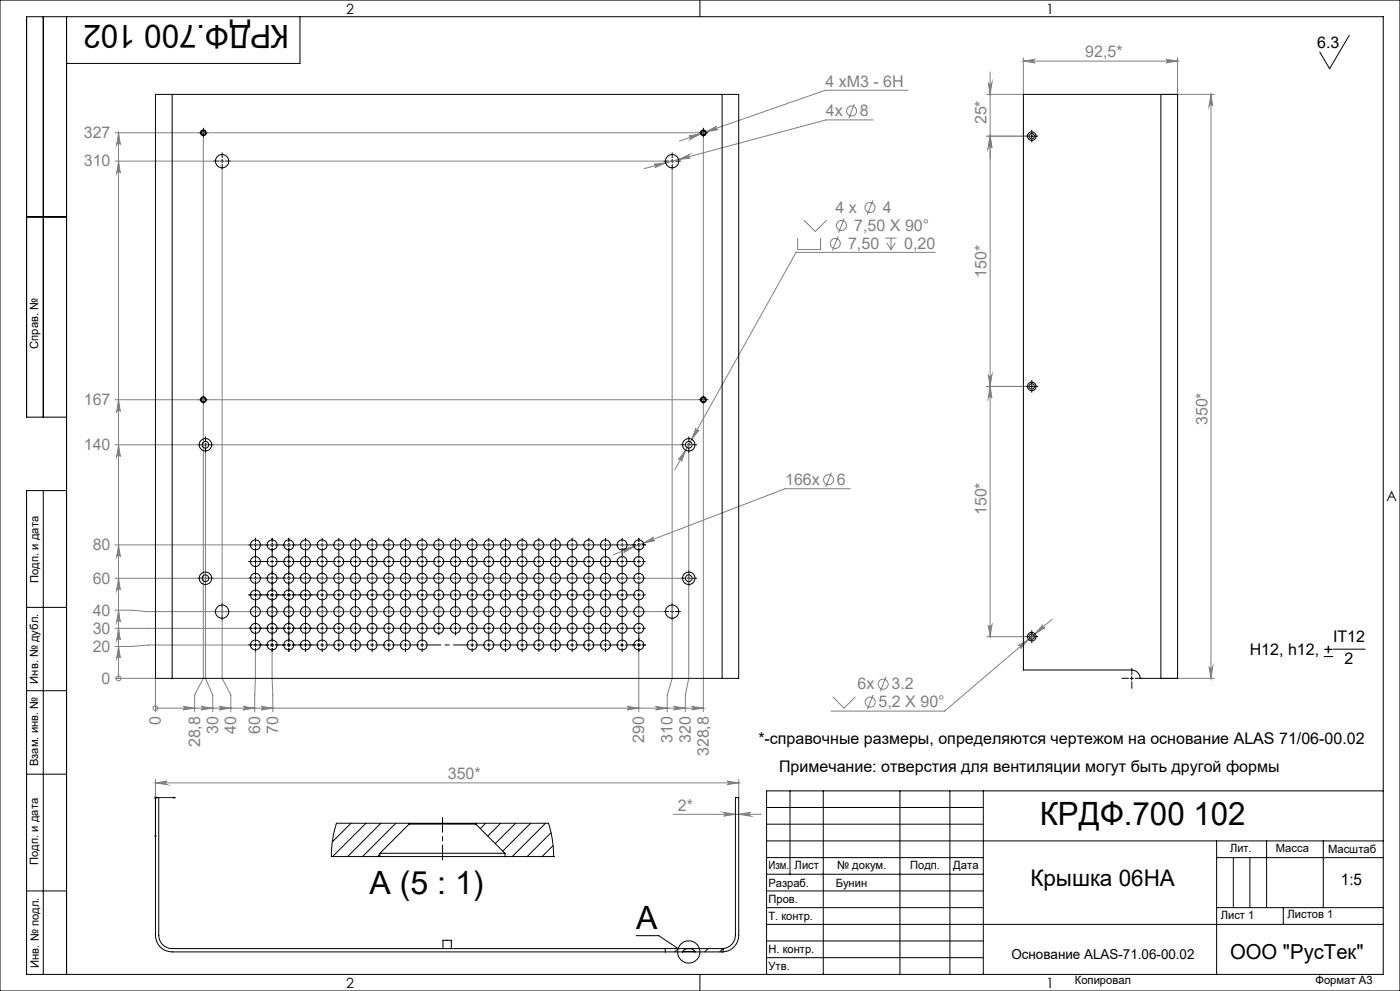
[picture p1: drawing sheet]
<svg xmlns="http://www.w3.org/2000/svg" width="420mm" height="297mm" viewBox="0 0 420 297" stroke-linecap="round" stroke-linejoin="round" font-family="sans-serif">
<g fill="none" stroke="#808080" stroke-width=".3">
<path d="M307 17.3v11h-11M307 18.3h46.3M307 18.3l3.5-.5a.53 .53 0 0 0-.5 .5 .53 .53 0 0 0 .5 .5zM349.8 17.8l3.5 .5-3.5 .5a.53 .53 0 0 0 .5-.5 .53 .53 0 0 0-.5-.5zM353.3 17.3v11M34.5 39.8h175.1M35.6 39.8v163.5M35.6 39.8l.5 3.5a.53 .53 0 0 0-.5-.5 .53 .53 0 0 0-.6 .5zM211.8 39.5l3.1-1.7a.54 .54 0 0 0-.2 .7 .54 .54 0 0 0 .6 .4zM256.3 31.1l-1.7 4.3M262 35.9h-14.2l-54.6 14.6M272.5 27.1h-24.9l-43.8 15.2"/>
<path d="M296.5 24.8a.55 .55 0 0 0 .5 .5 .55 .55 0 0 0 .6-.5l-.6 3.5zM297 21.6v169.2M348.3 28.3h16M363.3 28.3v175M363.3 28.3l.5 3.5a.55 .55 0 0 0-.5-.5 .55 .55 0 0 0-.6 .5zM34.5 48.3h164.6M35.6 48.3l.5 3.5a.53 .53 0 0 0-.5-.5 .53 .53 0 0 0-.6 .5zM61 41.2v162.1l-2.6 5v5M66.6 50.8v152.5l2.7 5v5M196.2 49.2l3.5-.4-3.2 1.4a.53 .53 0 0 0 .3-.6 .53 .53 0 0 0-.6-.4zM201.6 50.8v152.5l-1.4 5v5M203.6 47.8l3.2-1.4a.55 .55 0 0 0-.3 .6 .55 .55 0 0 0 .6 .4z"/>
<path d="M206.7 40.7l3.5-.6-3.2 1.7a.54 .54 0 0 0 .3-.7 .54 .54 0 0 0-.6-.4zM211 41.2v172.1M296 40.8h11.7M297 40.8l.6 3.5a.55 .55 0 0 0-.6-.5 .55 .55 0 0 0-.5 .5zM239.3 71.4v3.4h6.9v-3.4M241.2 66l3.4 3.4 3.4-3.4M251.5 70.8l-1.8 4.3M253.3 65.4l-1.7 4.3M261.9 60l-1.8 4.3M265.6 71.4h3.4M266 72.7l1.3 2.1M267.3 71.4v3.4"/>
<path d="M268.6 72.7l-1.3 2.1M280.6 75.6h-41.8l-36.4 65.2M34.5 119.8h175.1M35.6 119.8l.5 3.5a.53 .53 0 0 0-.5-.5 .53 .53 0 0 0-.6 .5zM296 115.8h11.7M296.5 112.3a.55 .55 0 0 0 .5 .5 .55 .55 0 0 0 .6-.5l-.6 3.5zM297 115.8l.6 3.5a.55 .55 0 0 0-.6-.5 .55 .55 0 0 0-.5 .5zM34.5 133.3h169.8M35.6 133.3l.5 3.5a.53 .53 0 0 0-.5-.5 .53 .53 0 0 0-.6 .5zM61.6 135.7v67.6l2.2 5v5M205.7 134.9l-1.2 3.4a.53 .53 0 0 0-.2-.7 .53 .53 0 0 0-.7 .1zM206.6 135.7v67.6l-1 5v5"/>
<path d="M208.8 128.3a.55 .55 0 0 0 .2 .8 .55 .55 0 0 0 .7-.2l-2.2 2.8zM249.4 141.6l-1.7 4.3M255.1 146.5h-19.6l-51.6 19.8M34.5 173.3h169.8M34.5 163.3h155.1M35.6 173.3l.5 3.5a.53 .53 0 0 0-.5-.5 .53 .53 0 0 0-.6 .5zM35.6 163.3l.5 3.5a.53 .53 0 0 0-.5-.5 .53 .53 0 0 0-.6 .5zM186.8 164.6l3.4-.8-3.1 1.8a.53 .53 0 0 0 .3-.7 .53 .53 0 0 0-.6-.3zM193 162.8l3.1-1.8a.55 .55 0 0 0-.3 .7 .55 .55 0 0 0 .7 .3zM34.5 182.9h5l5 .4h154.6M34.5 188.3h40.1M35.6 193.7l.5 3.5a.53 .53 0 0 0-.5-.5 .53 .53 0 0 0-.6 .5z"/>
<path d="M35.6 182.9l.5 3.5a.53 .53 0 0 0-.5-.5 .53 .53 0 0 0-.6 .5zM35.6 188.3l.5 3.5a.53 .53 0 0 0-.5-.5 .53 .53 0 0 0-.6 .5zM74.6 193.3h-30.1l-5 .4h-5M76.6 195.3l-.2 18M81.6 195.3l.2 18M191.6 195.3v18M296 190.8h11.7M296.5 187.3a.55 .55 0 0 0 .5 .5 .55 .55 0 0 0 .6-.5l-.6 3.5zM305.5 193.5l3-1.8-2.3 2.6a.54 .54 0 0 0 .1-.7 .54 .54 0 0 0-.8-.1zM312.8 187.3a.53 .53 0 0 0 0 .7 .53 .53 0 0 0 .7 .1l-3 1.9zM315.6 185.6l-32.2 27.5h-34.1M362.7 199.8a.55 .55 0 0 0 .6 .5 .55 .55 0 0 0 .5-.5l-.5 3.5z"/>
<path d="M34.5 203.3h12.1v10M35.6 203.3h.1M46.6 212.2h.1M46.6 212.2h164.4M54.9 211.7l3.5 .5-3.5 .6a.53 .53 0 0 0 .5-.6 .53 .53 0 0 0-.5-.5zM60.3 211.7l3.5 .5-3.5 .6a.53 .53 0 0 0 .5-.6 .53 .53 0 0 0-.5-.5zM65.8 211.7l3.5 .5-3.5 .6a.53 .53 0 0 0 .5-.6 .53 .53 0 0 0-.5-.5zM72.9 211.7l3.5 .5-3.5 .6a.53 .53 0 0 0 .5-.6 .53 .53 0 0 0-.5-.5zM78.4 211.7l3.4 .5-3.4 .6a.53 .53 0 0 0 .5-.6 .53 .53 0 0 0-.5-.5zM188.1 211.7l3.5 .5-3.5 .6a.53 .53 0 0 0 .5-.6 .53 .53 0 0 0-.5-.5zM196.7 211.7l3.5 .5-3.5 .6a.53 .53 0 0 0 .5-.6 .53 .53 0 0 0-.5-.5zM202.1 211.7l3.5 .5-3.5 .6a.53 .53 0 0 0 .5-.6 .53 .53 0 0 0-.5-.5z"/>
<path d="M207.5 211.7l3.5 .5-3.5 .6a.53 .53 0 0 0 .5-.6 .53 .53 0 0 0-.5-.5zM249.8 208.8l3.4 3.5 3.4-3.5M261.9 208.3l-1.7 4.3M265.8 202.9l-1.7 4.3M348.3 203.3h16M46.1 239h1M46.3 238.7l.7 .7M46.6 233.6v5.9M46.6 234.6h175M46.6 234.6l3.5-.5a.53 .53 0 0 0-.5 .5 .53 .53 0 0 0 .5 .6zM47 238.7l-.7 .7M218.1 234.1l3.5 .5-3.5 .6a.53 .53 0 0 0 .6-.6 .53 .53 0 0 0-.6-.5z"/>
<path d="M221.6 233.6v5.4M202 244h26.4M217.1 243.5l3.5 .5-3.5 .6a.55 .55 0 0 0 .5-.6 .55 .55 0 0 0-.5-.5zM221.6 244l3.5-.5a.55 .55 0 0 0-.5 .5 .55 .55 0 0 0 .5 .6z"/>
<circle cx="255.5" cy="33.3" r="1.51"/>
<circle cx="250.6" cy="73" r="1.51"/>
<circle cx="252.4" cy="67.6" r="1.51"/>
<circle cx="261" cy="62.2" r="1.51"/>
<circle cx="248.6" cy="143.8" r="1.51"/>
<circle cx="35.6" cy="203.3" r=".72"/>
<circle cx="46.6" cy="212.2" r=".71"/>
<circle cx="261.1" cy="210.4" r="1.51"/>
<circle cx="264.9" cy="205" r="1.51"/>
</g>
<g fill="none" stroke="#000" stroke-width=".3">
<path d="M0 0h420v297h-420zM13 5v120M20 5v287M90 5v14h-70M210 0v5M404.8 10.6l-5.9 10-3-5M60.5 39.8h1M61 39.3v1M60.3 40a.75 .75 0 0 1 .6-.9 .75 .75 0 0 1 .9 .8 .75 .75 0 0 1-1 .6M210.3 40a.75 .75 0 0 1 .6-.9 .75 .75 0 0 1 .9 .8 .75 .75 0 0 1-1 .6M309 40.8h1M309.5 40.3v1"/>
<path d="M8 65h12M309 115.8h1M309.5 115.3v1M20 125h-12v-120h407v287h-407v-145h12M60.3 120a.75 .75 0 0 1 .6-.9 .75 .75 0 0 1 .9 .8 .75 .75 0 0 1-1 .6M210.3 120a.75 .75 0 0 1 .6-.9 .75 .75 0 0 1 .9 .8 .75 .75 0 0 1-1 .6M13 147v145M8 182h12M186.1 193.3h1M186.6 192.8v1M309 190.8h1M309.5 190.3v1"/>
<path d="M397.1 196.8h2.8M399.9 194.6h9.6M8 207h12M339 203.3h1M339.5 202.8v1M8 232h12M237 237v25M247 237v55M270 237v55M285 237v55M295 237v55M415 237h-185v55"/>
<path d="M230 257h65M230 242h65M230 247h65M230 252h185M365 252v40M365 257h50M370 257v15M375 257v15M380 252v20M397 252v20M8 267h12M230 262h65"/>
<path d="M230 267h65M230 272h65M230 277h185M365 272h50M385 272v5M190.9 280.4h6.7l5.8 3.9M210 292v5M230 282h65M230 287h65"/>
<circle cx="206.6" cy="285.3" r="3.3"/>
</g>
<path d="M52 238.9l.6 .1-.6 .2zM52.6 239h-6v12M46.5 250.4h.3l-.2 .6z" fill="none" stroke="#00f" stroke-width=".3"/>
<g fill="none" stroke="#000" stroke-width=".3" stroke-dasharray="15.2 1.3 1.3 1.3">
<path d="M60 39.8h-.4M61 38.8v-.4M62 39.8h.4M210 39.8h-.4M211 39.8v-.5M211 39.8h-.5M211 39.8v.5M211 39.8h.5M211 38.8v-.4M212 39.8h.4M309.5 39.8v-.8M61 40.8v.4"/>
<path d="M65.6 48.3h-1.5M66.6 48.3v-.5M66.6 48.3h-.5M66.6 48.3v.5M66.6 48.3h.5M66.6 47.3v-1.5M66.6 49.3v1.5M67.6 48.3h1.5M200.6 48.3h-1.5M201.6 48.3v-.5M201.6 48.3h-.5M201.6 48.3v.5"/>
<path d="M201.6 48.3h.5M201.6 47.3v-1.5M201.6 49.3v1.5M202.6 48.3h1.5M211 40.8v.4M308.5 40.8h-.8M309.5 41.8v.8M310.5 40.8h.8M60 119.8h-.4M61 119.8v-.5M61 119.8h-.5M61 119.8v.5"/>
<path d="M61 119.8h.5M61 118.8v-.4M62 119.8h.4M210 119.8h-.4M211 119.8v-.5M211 119.8h-.5M211 119.8v.5M211 119.8h.5M211 118.8v-.4M212 119.8h.4M308.5 115.8h-.8M309.5 114.8v-.8"/>
<path d="M309.5 116.8v.8M310.5 115.8h.8M60.6 133.3h-1.3M61 120.8v.4M61.6 133.3v-.5M61.6 133.3h-.5M61.6 133.3v.5M61.6 133.3h.5M61.6 132.3v-1.4M61.6 134.3v1.4M62.6 133.3h1.4M205.6 133.3h-1.3"/>
<path d="M206.6 133.3v-.5M206.6 133.3h-.5M206.6 133.3v.5M206.6 133.3h.5M206.6 132.3v-1.4M206.6 134.3v1.4M207.6 133.3h1.4M211 120.8v.4M60.6 173.3h-1.3M61.6 173.3v-.5M61.6 173.3h-.5M61.6 173.3v.5"/>
<path d="M61.6 173.3h.5M61.6 172.3v-1.4M61.6 174.3v1.4M62.6 173.3h1.4M75.6 163.3h-1M75.6 168.3h-1M75.6 173.3h-1M75.6 178.3h-1M76.6 163.3v-.5M76.6 163.3h-.5M76.6 163.3v.5M76.6 163.3h.5"/>
<path d="M76.6 162.3v-1M76.6 164.3v1M76.6 168.3v-.5M76.6 168.3h-.5M76.6 168.3v.5M76.6 168.3h.5M76.6 167.3v-1M76.6 169.3v1M76.6 173.3v-.5M76.6 173.3h-.5M76.6 173.3v.5M76.6 173.3h.5"/>
<path d="M76.6 172.3v-1M76.6 174.3v1M76.6 178.3v-.5M76.6 178.3h-.5M76.6 178.3v.5M76.6 178.3h.5M76.6 177.3v-1M76.6 179.3v1M76.6 177.3v-3M76.6 172.3v-3M76.6 167.3v-3M77.6 163.3h1"/>
<path d="M77.6 168.3h1M77.6 173.3h1M77.6 178.3h1M77.6 178.3h3M77.6 173.3h3M77.6 168.3h3M77.6 163.3h3M80.6 163.3h-1M80.6 178.3h-1M80.6 173.3h-1M81.6 163.3v-.5M81.6 163.3h-.5"/>
<path d="M81.6 163.3v.5M81.6 163.3h.5M81.6 162.3v-1M81.6 164.3v1M81.6 178.3v-.5M81.6 178.3h-.5M81.6 178.3v.5M81.6 178.3h.5M81.6 177.3v-1M81.6 179.3v1M81.6 173.3v-.5M81.6 173.3h-.5"/>
<path d="M81.6 173.3v.5M81.6 173.3h.5M81.6 172.3v-1M81.6 174.3v1M81.6 168.3v-.5M81.6 168.3h-.5M81.6 168.3v.5M81.6 168.3h.5M81.6 177.3v-3M81.6 172.3v-3M81.6 167.3v-3M82.6 163.3h1"/>
<path d="M82.6 178.3h1M82.6 173.3h1M82.6 178.3h3M82.6 173.3h3M82.6 168.3h3M82.6 163.3h3M85.6 163.3h-1M85.6 168.3h-1M85.6 173.3h-1M85.6 178.3h-1M86.6 163.3v-.5M86.6 163.3h-.5"/>
<path d="M86.6 163.3v.5M86.6 163.3h.5M86.6 162.3v-1M86.6 164.3v1M86.6 168.3v-.5M86.6 168.3h-.5M86.6 168.3v.5M86.6 168.3h.5M86.6 167.3v-1M86.6 169.3v1M86.6 173.3v-.5M86.6 173.3h-.5"/>
<path d="M86.6 173.3v.5M86.6 173.3h.5M86.6 172.3v-1M86.6 174.3v1M86.6 178.3v-.5M86.6 178.3h-.5M86.6 178.3v.5M86.6 178.3h.5M86.6 177.3v-1M86.6 179.3v1M86.6 177.3v-3M86.6 172.3v-3"/>
<path d="M86.6 167.3v-3M87.6 163.3h1M87.6 168.3h1M87.6 173.3h1M87.6 178.3h1M87.6 178.3h3M87.6 173.3h3M87.6 168.3h3M87.6 163.3h3M90.6 178.3h-1M90.6 173.3h-1M90.6 168.3h-1"/>
<path d="M91.6 178.3v-.5M91.6 178.3h-.5M91.6 178.3v.5M91.6 178.3h.5M91.6 177.3v-1M91.6 179.3v1M91.6 173.3v-.5M91.6 173.3h-.5M91.6 173.3v.5M91.6 173.3h.5M91.6 172.3v-1M91.6 174.3v1"/>
<path d="M91.6 168.3v-.5M91.6 168.3h-.5M91.6 168.3v.5M91.6 168.3h.5M91.6 167.3v-1M91.6 169.3v1M91.6 163.3v-.5M91.6 163.3h-.5M91.6 163.3v.5M91.6 163.3h.5M91.6 162.3v-1M91.6 177.3v-3"/>
<path d="M91.6 172.3v-3M91.6 167.3v-3M92.6 178.3h1M92.6 173.3h1M92.6 168.3h1M92.6 178.3h3M92.6 173.3h3M92.6 168.3h3M92.6 163.3h3M96.6 178.3v-.5M96.6 178.3h-.5M96.6 178.3v.5"/>
<path d="M96.6 178.3h.5M96.6 173.3v-.5M96.6 173.3h-.5M96.6 173.3v.5M96.6 173.3h.5M96.6 168.3v-.5M96.6 168.3h-.5M96.6 168.3v.5M96.6 168.3h.5M96.6 163.3v-.5M96.6 163.3h-.5M96.6 163.3v.5"/>
<path d="M96.6 163.3h.5M96.6 162.3v-1M96.6 177.3v-3M96.6 172.3v-3M96.6 167.3v-3M97.6 178.3h3M97.6 173.3h3M97.6 168.3h3M97.6 163.3h3M101.6 178.3v-.5M101.6 178.3h-.5M101.6 178.3v.5"/>
<path d="M101.6 178.3h.5M101.6 173.3v-.5M101.6 173.3h-.5M101.6 173.3v.5M101.6 173.3h.5M101.6 168.3v-.5M101.6 168.3h-.5M101.6 168.3v.5M101.6 168.3h.5M101.6 163.3v-.5M101.6 163.3h-.5M101.6 163.3v.5"/>
<path d="M101.6 163.3h.5M101.6 162.3v-1M101.6 177.3v-3M101.6 172.3v-3M101.6 167.3v-3M102.6 178.3h3M102.6 173.3h3M102.6 168.3h3M102.6 163.3h3M106.6 178.3v-.5M106.6 178.3h-.5M106.6 178.3v.5"/>
<path d="M106.6 178.3h.5M106.6 173.3v-.5M106.6 173.3h-.5M106.6 173.3v.5M106.6 173.3h.5M106.6 168.3v-.5M106.6 168.3h-.5M106.6 168.3v.5M106.6 168.3h.5M106.6 163.3v-.5M106.6 163.3h-.5M106.6 163.3v.5"/>
<path d="M106.6 163.3h.5M106.6 162.3v-1M106.6 177.3v-3M106.6 172.3v-3M106.6 167.3v-3M107.6 178.3h3M107.6 173.3h3M107.6 168.3h3M107.6 163.3h3M111.6 178.3v-.5M111.6 178.3h-.5M111.6 178.3v.5"/>
<path d="M111.6 178.3h.5M111.6 173.3v-.5M111.6 173.3h-.5M111.6 173.3v.5M111.6 173.3h.5M111.6 168.3v-.5M111.6 168.3h-.5M111.6 168.3v.5M111.6 168.3h.5M111.6 163.3v-.5M111.6 163.3h-.5M111.6 163.3v.5"/>
<path d="M111.6 163.3h.5M111.6 162.3v-1M111.6 177.3v-3M111.6 172.3v-3M111.6 167.3v-3M112.6 178.3h3M112.6 173.3h3M112.6 168.3h3M112.6 163.3h3M116.6 178.3v-.5M116.6 178.3h-.5M116.6 178.3v.5"/>
<path d="M116.6 178.3h.5M116.6 173.3v-.5M116.6 173.3h-.5M116.6 173.3v.5M116.6 173.3h.5M116.6 168.3v-.5M116.6 168.3h-.5M116.6 168.3v.5M116.6 168.3h.5M116.6 163.3v-.5M116.6 163.3h-.5M116.6 163.3v.5"/>
<path d="M116.6 163.3h.5M116.6 162.3v-1M116.6 177.3v-3M116.6 172.3v-3M116.6 167.3v-3M117.6 178.3h3M117.6 173.3h3M117.6 168.3h3M117.6 163.3h3M121.6 178.3v-.5M121.6 178.3h-.5M121.6 178.3v.5"/>
<path d="M121.6 178.3h.5M121.6 173.3v-.5M121.6 173.3h-.5M121.6 173.3v.5M121.6 173.3h.5M121.6 168.3v-.5M121.6 168.3h-.5M121.6 168.3v.5M121.6 168.3h.5M121.6 163.3v-.5M121.6 163.3h-.5M121.6 163.3v.5"/>
<path d="M121.6 163.3h.5M121.6 162.3v-1M121.6 177.3v-3M121.6 172.3v-3M121.6 167.3v-3M122.6 178.3h3M122.6 173.3h3M122.6 168.3h3M122.6 163.3h3M126.6 178.3v-.5M126.6 178.3h-.5M126.6 178.3v.5"/>
<path d="M126.6 178.3h.5M126.6 173.3v-.5M126.6 173.3h-.5M126.6 173.3v.5M126.6 173.3h.5M126.6 168.3v-.5M126.6 168.3h-.5M126.6 168.3v.5M126.6 168.3h.5M126.6 163.3v-.5M126.6 163.3h-.5M126.6 163.3v.5"/>
<path d="M126.6 163.3h.5M126.6 162.3v-1M126.6 177.3v-3M126.6 172.3v-3M126.6 167.3v-3M127.6 178.3h3M127.6 173.3h3M127.6 168.3h3M127.6 163.3h3M131.6 178.3v-.5M131.6 178.3h-.5M131.6 178.3v.5"/>
<path d="M131.6 178.3h.5M131.6 173.3v-.5M131.6 173.3h-.5M131.6 173.3v.5M131.6 173.3h.5M131.6 168.3v-.5M131.6 168.3h-.5M131.6 168.3v.5M131.6 168.3h.5M131.6 163.3v-.5M131.6 163.3h-.5M131.6 163.3v.5"/>
<path d="M131.6 163.3h.5M131.6 162.3v-1M131.6 177.3v-3M131.6 172.3v-3M131.6 167.3v-3M132.6 178.3h3M132.6 173.3h3M132.6 168.3h3M132.6 163.3h3M136.6 178.3v-.5M136.6 178.3h-.5M136.6 178.3v.5"/>
<path d="M136.6 178.3h.5M136.6 173.3v-.5M136.6 173.3h-.5M136.6 173.3v.5M136.6 173.3h.5M136.6 168.3v-.5M136.6 168.3h-.5M136.6 168.3v.5M136.6 168.3h.5M136.6 163.3v-.5M136.6 163.3h-.5M136.6 163.3v.5"/>
<path d="M136.6 163.3h.5M136.6 162.3v-1M136.6 177.3v-3M136.6 172.3v-3M136.6 167.3v-3M137.6 178.3h3M137.6 173.3h3M137.6 168.3h3M137.6 163.3h3M141.6 178.3v-.5M141.6 178.3h-.5M141.6 178.3v.5"/>
<path d="M141.6 178.3h.5M141.6 173.3v-.5M141.6 173.3h-.5M141.6 173.3v.5M141.6 173.3h.5M141.6 168.3v-.5M141.6 168.3h-.5M141.6 168.3v.5M141.6 168.3h.5M141.6 163.3v-.5M141.6 163.3h-.5M141.6 163.3v.5"/>
<path d="M141.6 163.3h.5M141.6 162.3v-1M141.6 177.3v-3M141.6 172.3v-3M141.6 167.3v-3M142.6 178.3h3M142.6 173.3h3M142.6 168.3h3M142.6 163.3h3M146.6 178.3v-.5M146.6 178.3h-.5M146.6 178.3v.5"/>
<path d="M146.6 178.3h.5M146.6 173.3v-.5M146.6 173.3h-.5M146.6 173.3v.5M146.6 173.3h.5M146.6 168.3v-.5M146.6 168.3h-.5M146.6 168.3v.5M146.6 168.3h.5M146.6 163.3v-.5M146.6 163.3h-.5M146.6 163.3v.5"/>
<path d="M146.6 163.3h.5M146.6 162.3v-1M146.6 177.3v-3M146.6 172.3v-3M146.6 167.3v-3M147.6 178.3h3M147.6 173.3h3M147.6 168.3h3M147.6 163.3h3M151.6 178.3v-.5M151.6 178.3h-.5M151.6 178.3v.5"/>
<path d="M151.6 178.3h.5M151.6 173.3v-.5M151.6 173.3h-.5M151.6 173.3v.5M151.6 173.3h.5M151.6 168.3v-.5M151.6 168.3h-.5M151.6 168.3v.5M151.6 168.3h.5M151.6 163.3v-.5M151.6 163.3h-.5M151.6 163.3v.5"/>
<path d="M151.6 163.3h.5M151.6 162.3v-1M151.6 177.3v-3M151.6 172.3v-3M151.6 167.3v-3M152.6 178.3h3M152.6 173.3h3M152.6 168.3h3M152.6 163.3h3M156.6 178.3v-.5M156.6 178.3h-.5M156.6 178.3v.5"/>
<path d="M156.6 178.3h.5M156.6 173.3v-.5M156.6 173.3h-.5M156.6 173.3v.5M156.6 173.3h.5M156.6 168.3v-.5M156.6 168.3h-.5M156.6 168.3v.5M156.6 168.3h.5M156.6 163.3v-.5M156.6 163.3h-.5M156.6 163.3v.5"/>
<path d="M156.6 163.3h.5M156.6 162.3v-1M156.6 177.3v-3M156.6 172.3v-3M156.6 167.3v-3M157.6 178.3h3M157.6 173.3h3M157.6 168.3h3M157.6 163.3h3M161.6 178.3v-.5M161.6 178.3h-.5M161.6 178.3v.5"/>
<path d="M161.6 178.3h.5M161.6 173.3v-.5M161.6 173.3h-.5M161.6 173.3v.5M161.6 173.3h.5M161.6 168.3v-.5M161.6 168.3h-.5M161.6 168.3v.5M161.6 168.3h.5M161.6 163.3v-.5M161.6 163.3h-.5M161.6 163.3v.5"/>
<path d="M161.6 163.3h.5M161.6 162.3v-1M161.6 177.3v-3M161.6 172.3v-3M161.6 167.3v-3M162.6 178.3h3M162.6 173.3h3M162.6 168.3h3M162.6 163.3h3M166.6 178.3v-.5M166.6 178.3h-.5M166.6 178.3v.5"/>
<path d="M166.6 178.3h.5M166.6 173.3v-.5M166.6 173.3h-.5M166.6 173.3v.5M166.6 173.3h.5M166.6 168.3v-.5M166.6 168.3h-.5M166.6 168.3v.5M166.6 168.3h.5M166.6 163.3v-.5M166.6 163.3h-.5M166.6 163.3v.5"/>
<path d="M166.6 163.3h.5M166.6 162.3v-1M166.6 177.3v-3M166.6 172.3v-3M166.6 167.3v-3M167.6 178.3h3M167.6 173.3h3M167.6 168.3h3M167.6 163.3h3M171.6 178.3v-.5M171.6 178.3h-.5M171.6 178.3v.5"/>
<path d="M171.6 178.3h.5M171.6 173.3v-.5M171.6 173.3h-.5M171.6 173.3v.5M171.6 173.3h.5M171.6 168.3v-.5M171.6 168.3h-.5M171.6 168.3v.5M171.6 168.3h.5M171.6 163.3v-.5M171.6 163.3h-.5M171.6 163.3v.5"/>
<path d="M171.6 163.3h.5M171.6 162.3v-1M171.6 177.3v-3M171.6 172.3v-3M171.6 167.3v-3M172.6 178.3h3M172.6 173.3h3M172.6 168.3h3M172.6 163.3h3M176.6 178.3v-.5M176.6 178.3h-.5M176.6 178.3v.5"/>
<path d="M176.6 178.3h.5M176.6 173.3v-.5M176.6 173.3h-.5M176.6 173.3v.5M176.6 173.3h.5M176.6 168.3v-.5M176.6 168.3h-.5M176.6 168.3v.5M176.6 168.3h.5M176.6 163.3v-.5M176.6 163.3h-.5M176.6 163.3v.5"/>
<path d="M176.6 163.3h.5M176.6 162.3v-1M176.6 177.3v-3M176.6 172.3v-3M176.6 167.3v-3M177.6 178.3h3M177.6 173.3h3M177.6 168.3h3M177.6 163.3h3M181.6 178.3v-.5M181.6 178.3h-.5M181.6 178.3v.5"/>
<path d="M181.6 178.3h.5M181.6 173.3v-.5M181.6 173.3h-.5M181.6 173.3v.5M181.6 173.3h.5M181.6 168.3v-.5M181.6 168.3h-.5M181.6 168.3v.5M181.6 168.3h.5M181.6 163.3v-.5M181.6 163.3h-.5M181.6 163.3v.5"/>
<path d="M181.6 163.3h.5M181.6 162.3v-1M181.6 177.3v-3M181.6 172.3v-3M181.6 167.3v-3M182.6 178.3h3M182.6 173.3h3M182.6 168.3h3M182.6 163.3h3M186.6 178.3v-.5M186.6 178.3h-.5M186.6 178.3v.5"/>
<path d="M186.6 178.3h.5M186.6 173.3v-.5M186.6 173.3h-.5M186.6 173.3v.5M186.6 173.3h.5M186.6 168.3v-.5M186.6 168.3h-.5M186.6 168.3v.5M186.6 168.3h.5M186.6 163.3v-.5M186.6 163.3h-.5M186.6 163.3v.5"/>
<path d="M186.6 163.3h.5M186.6 162.3v-1M186.6 177.3v-3M186.6 172.3v-3M186.6 167.3v-3M187.6 178.3h3M187.6 173.3h3M187.6 168.3h3M187.6 163.3h3M190.6 163.3h-1M191.6 163.3v-.5M191.6 163.3h-.5"/>
<path d="M191.6 163.3v.5M191.6 163.3h.5M191.6 162.3v-1M191.6 164.3v1M191.6 178.3v-.5M191.6 178.3h-.5M191.6 178.3v.5M191.6 178.3h.5M191.6 173.3v-.5M191.6 173.3h-.5M191.6 173.3v.5M191.6 173.3h.5"/>
<path d="M191.6 168.3v-.5M191.6 168.3h-.5M191.6 168.3v.5M191.6 168.3h.5M191.6 177.3v-3M191.6 172.3v-3M191.6 167.3v-3M192.6 163.3h1M192.6 178.3h1M192.6 173.3h1M192.6 168.3h1M205.6 173.3h-1.3"/>
<path d="M206.6 173.3v-.5M206.6 173.3h-.5M206.6 173.3v.5M206.6 173.3h.5M206.6 172.3v-1.4M206.6 174.3v1.4M207.6 173.3h1.4M65.6 183.3h-1.5M66.6 183.3v-.5M66.6 183.3h-.5M66.6 183.3v.5M66.6 183.3h.5"/>
<path d="M66.6 182.3v-1.5M66.6 184.3v1.5M67.6 183.3h1.5M75.6 193.3h-1M75.6 183.3h-1M75.6 188.3h-1M76.6 193.3v-.5M76.6 193.3h-.5M76.6 193.3v.5M76.6 193.3h.5M76.6 192.3v-1M76.6 194.3v1"/>
<path d="M76.6 183.3v-.5M76.6 183.3h-.5M76.6 183.3v.5M76.6 183.3h.5M76.6 182.3v-1M76.6 184.3v1M76.6 188.3v-.5M76.6 188.3h-.5M76.6 188.3v.5M76.6 188.3h.5M76.6 187.3v-1M76.6 189.3v1"/>
<path d="M76.6 192.3v-3M76.6 187.3v-3M76.6 182.3v-3M77.6 193.3h1M77.6 183.3h1M77.6 188.3h1M77.6 193.3h3M77.6 188.3h3M77.6 183.3h3M80.6 193.3h-1M80.6 188.3h-1M80.6 183.3h-1"/>
<path d="M81.6 193.3v-.5M81.6 193.3h-.5M81.6 193.3v.5M81.6 193.3h.5M81.6 192.3v-1M81.6 194.3v1M81.6 188.3v-.5M81.6 188.3h-.5M81.6 188.3v.5M81.6 188.3h.5M81.6 187.3v-1M81.6 189.3v1"/>
<path d="M81.6 183.3v-.5M81.6 183.3h-.5M81.6 183.3v.5M81.6 183.3h.5M81.6 182.3v-1M81.6 184.3v1M81.6 192.3v-3M81.6 187.3v-3M81.6 182.3v-3M82.6 193.3h1M82.6 188.3h1M82.6 183.3h1"/>
<path d="M82.6 193.3h3M82.6 188.3h3M82.6 183.3h3M85.6 183.3h-1M85.6 188.3h-1M85.6 193.3h-1M86.6 183.3v-.5M86.6 183.3h-.5M86.6 183.3v.5M86.6 183.3h.5M86.6 182.3v-1M86.6 184.3v1"/>
<path d="M86.6 188.3v-.5M86.6 188.3h-.5M86.6 188.3v.5M86.6 188.3h.5M86.6 187.3v-1M86.6 189.3v1M86.6 193.3v-.5M86.6 193.3h-.5M86.6 193.3v.5M86.6 193.3h.5M86.6 192.3v-1M86.6 194.3v1"/>
<path d="M86.6 192.3v-3M86.6 187.3v-3M86.6 182.3v-3M87.6 183.3h1M87.6 188.3h1M87.6 193.3h1M87.6 193.3h3M87.6 188.3h3M87.6 183.3h3M90.6 193.3h-1M90.6 188.3h-1M90.6 183.3h-1"/>
<path d="M91.6 193.3v-.5M91.6 193.3h-.5M91.6 193.3v.5M91.6 193.3h.5M91.6 192.3v-1M91.6 194.3v1M91.6 188.3v-.5M91.6 188.3h-.5M91.6 188.3v.5M91.6 188.3h.5M91.6 187.3v-1M91.6 189.3v1"/>
<path d="M91.6 183.3v-.5M91.6 183.3h-.5M91.6 183.3v.5M91.6 183.3h.5M91.6 182.3v-1M91.6 184.3v1M91.6 192.3v-3M91.6 187.3v-3M91.6 182.3v-3M92.6 193.3h1M92.6 188.3h1M92.6 183.3h1"/>
<path d="M92.6 193.3h3M92.6 188.3h3M92.6 183.3h3M96.6 193.3v-.5M96.6 193.3h-.5M96.6 193.3v.5M96.6 193.3h.5M96.6 194.3v1M96.6 188.3v-.5M96.6 188.3h-.5M96.6 188.3v.5M96.6 188.3h.5"/>
<path d="M96.6 183.3v-.5M96.6 183.3h-.5M96.6 183.3v.5M96.6 183.3h.5M96.6 192.3v-3M96.6 187.3v-3M96.6 182.3v-3M97.6 193.3h3M97.6 188.3h3M97.6 183.3h3M101.6 193.3v-.5M101.6 193.3h-.5"/>
<path d="M101.6 193.3v.5M101.6 193.3h.5M101.6 194.3v1M101.6 188.3v-.5M101.6 188.3h-.5M101.6 188.3v.5M101.6 188.3h.5M101.6 183.3v-.5M101.6 183.3h-.5M101.6 183.3v.5M101.6 183.3h.5M101.6 192.3v-3"/>
<path d="M101.6 187.3v-3M101.6 182.3v-3M102.6 193.3h3M102.6 188.3h3M102.6 183.3h3M106.6 193.3v-.5M106.6 193.3h-.5M106.6 193.3v.5M106.6 193.3h.5M106.6 194.3v1M106.6 188.3v-.5M106.6 188.3h-.5"/>
<path d="M106.6 188.3v.5M106.6 188.3h.5M106.6 183.3v-.5M106.6 183.3h-.5M106.6 183.3v.5M106.6 183.3h.5M106.6 192.3v-3M106.6 187.3v-3M106.6 182.3v-3M107.6 193.3h3M107.6 188.3h3M107.6 183.3h3"/>
<path d="M111.6 193.3v-.5M111.6 193.3h-.5M111.6 193.3v.5M111.6 193.3h.5M111.6 194.3v1M111.6 188.3v-.5M111.6 188.3h-.5M111.6 188.3v.5M111.6 188.3h.5M111.6 183.3v-.5M111.6 183.3h-.5M111.6 183.3v.5"/>
<path d="M111.6 183.3h.5M111.6 192.3v-3M111.6 187.3v-3M111.6 182.3v-3M112.6 193.3h3M112.6 188.3h3M112.6 183.3h3M116.6 193.3v-.5M116.6 193.3h-.5M116.6 193.3v.5M116.6 193.3h.5M116.6 194.3v1"/>
<path d="M116.6 188.3v-.5M116.6 188.3h-.5M116.6 188.3v.5M116.6 188.3h.5M116.6 183.3v-.5M116.6 183.3h-.5M116.6 183.3v.5M116.6 183.3h.5M116.6 192.3v-3M116.6 187.3v-3M116.6 182.3v-3M117.6 193.3h3"/>
<path d="M117.6 188.3h3M117.6 183.3h3M121.6 193.3v-.5M121.6 193.3h-.5M121.6 193.3v.5M121.6 193.3h.5M121.6 194.3v1M121.6 188.3v-.5M121.6 188.3h-.5M121.6 188.3v.5M121.6 188.3h.5M121.6 183.3v-.5"/>
<path d="M121.6 183.3h-.5M121.6 183.3v.5M121.6 183.3h.5M121.6 192.3v-3M121.6 187.3v-3M121.6 182.3v-3M122.6 193.3h3M122.6 188.3h3M122.6 183.3h3M126.6 193.3v-.5M126.6 193.3h-.5M126.6 193.3v.5"/>
<path d="M126.6 193.3h.5M126.6 194.3v1M126.6 188.3v-.5M126.6 188.3h-.5M126.6 188.3v.5M126.6 188.3h.5M126.6 183.3v-.5M126.6 183.3h-.5M126.6 183.3v.5M126.6 183.3h.5M126.6 192.3v-3M126.6 187.3v-3"/>
<path d="M126.6 182.3v-3M127.6 188.3h3M127.6 183.3h3M131.6 188.3v-.5M131.6 188.3h-.5M131.6 188.3v.5M131.6 188.3h.5M131.6 189.3v1M131.6 183.3v-.5M131.6 183.3h-.5M131.6 183.3v.5M131.6 183.3h.5"/>
<path d="M131.6 187.3v-3M131.6 182.3v-3M132.6 188.3h3M132.6 183.3h3M136.6 188.3v-.5M136.6 188.3h-.5M136.6 188.3v.5M136.6 188.3h.5M136.6 189.3v1M136.6 183.3v-.5M136.6 183.3h-.5M136.6 183.3v.5"/>
<path d="M136.6 183.3h.5M136.6 187.3v-3M136.6 182.3v-3M137.6 188.3h3M137.6 183.3h3M141.6 193.3v-.5M141.6 193.3h-.5M141.6 193.3v.5M141.6 193.3h.5M141.6 194.3v1M141.6 188.3v-.5M141.6 188.3h-.5"/>
<path d="M141.6 188.3v.5M141.6 188.3h.5M141.6 183.3v-.5M141.6 183.3h-.5M141.6 183.3v.5M141.6 183.3h.5M141.6 192.3v-3M141.6 187.3v-3M141.6 182.3v-3M142.6 193.3h3M142.6 188.3h3M142.6 183.3h3"/>
<path d="M146.6 193.3v-.5M146.6 193.3h-.5M146.6 193.3v.5M146.6 193.3h.5M146.6 194.3v1M146.6 188.3v-.5M146.6 188.3h-.5M146.6 188.3v.5M146.6 188.3h.5M146.6 183.3v-.5M146.6 183.3h-.5M146.6 183.3v.5"/>
<path d="M146.6 183.3h.5M146.6 192.3v-3M146.6 187.3v-3M146.6 182.3v-3M147.6 193.3h3M147.6 188.3h3M147.6 183.3h3M151.6 193.3v-.5M151.6 193.3h-.5M151.6 193.3v.5M151.6 193.3h.5M151.6 194.3v1"/>
<path d="M151.6 188.3v-.5M151.6 188.3h-.5M151.6 188.3v.5M151.6 188.3h.5M151.6 183.3v-.5M151.6 183.3h-.5M151.6 183.3v.5M151.6 183.3h.5M151.6 192.3v-3M151.6 187.3v-3M151.6 182.3v-3M152.6 193.3h3"/>
<path d="M152.6 188.3h3M152.6 183.3h3M156.6 193.3v-.5M156.6 193.3h-.5M156.6 193.3v.5M156.6 193.3h.5M156.6 194.3v1M156.6 188.3v-.5M156.6 188.3h-.5M156.6 188.3v.5M156.6 188.3h.5M156.6 183.3v-.5"/>
<path d="M156.6 183.3h-.5M156.6 183.3v.5M156.6 183.3h.5M156.6 192.3v-3M156.6 187.3v-3M156.6 182.3v-3M157.6 193.3h3M157.6 188.3h3M157.6 183.3h3M161.6 193.3v-.5M161.6 193.3h-.5M161.6 193.3v.5"/>
<path d="M161.6 193.3h.5M161.6 194.3v1M161.6 188.3v-.5M161.6 188.3h-.5M161.6 188.3v.5M161.6 188.3h.5M161.6 183.3v-.5M161.6 183.3h-.5M161.6 183.3v.5M161.6 183.3h.5M161.6 192.3v-3M161.6 187.3v-3"/>
<path d="M161.6 182.3v-3M162.6 193.3h3M162.6 188.3h3M162.6 183.3h3M166.6 193.3v-.5M166.6 193.3h-.5M166.6 193.3v.5M166.6 193.3h.5M166.6 194.3v1M166.6 188.3v-.5M166.6 188.3h-.5M166.6 188.3v.5"/>
<path d="M166.6 188.3h.5M166.6 183.3v-.5M166.6 183.3h-.5M166.6 183.3v.5M166.6 183.3h.5M166.6 192.3v-3M166.6 187.3v-3M166.6 182.3v-3M167.6 193.3h3M167.6 188.3h3M167.6 183.3h3M171.6 193.3v-.5"/>
<path d="M171.6 193.3h-.5M171.6 193.3v.5M171.6 193.3h.5M171.6 194.3v1M171.6 188.3v-.5M171.6 188.3h-.5M171.6 188.3v.5M171.6 188.3h.5M171.6 183.3v-.5M171.6 183.3h-.5M171.6 183.3v.5M171.6 183.3h.5"/>
<path d="M171.6 192.3v-3M171.6 187.3v-3M171.6 182.3v-3M172.6 193.3h3M172.6 188.3h3M172.6 183.3h3M176.6 193.3v-.5M176.6 193.3h-.5M176.6 193.3v.5M176.6 193.3h.5M176.6 194.3v1M176.6 188.3v-.5"/>
<path d="M176.6 188.3h-.5M176.6 188.3v.5M176.6 188.3h.5M176.6 183.3v-.5M176.6 183.3h-.5M176.6 183.3v.5M176.6 183.3h.5M176.6 192.3v-3M176.6 187.3v-3M176.6 182.3v-3M177.6 193.3h3M177.6 188.3h3"/>
<path d="M177.6 183.3h3M181.6 193.3v-.5M181.6 193.3h-.5M181.6 193.3v.5M181.6 193.3h.5M181.6 194.3v1M181.6 188.3v-.5M181.6 188.3h-.5M181.6 188.3v.5M181.6 188.3h.5M181.6 183.3v-.5M181.6 183.3h-.5"/>
<path d="M181.6 183.3v.5M181.6 183.3h.5M181.6 192.3v-3M181.6 187.3v-3M181.6 182.3v-3M182.6 193.3h3M182.6 188.3h3M182.6 183.3h3M186.6 194.3v1M186.6 188.3v-.5M186.6 188.3h-.5M186.6 188.3v.5"/>
<path d="M186.6 188.3h.5M186.6 183.3v-.5M186.6 183.3h-.5M186.6 183.3v.5M186.6 183.3h.5M186.6 192.3v-3M186.6 187.3v-3M186.6 182.3v-3M187.6 193.3h3M187.6 188.3h3M187.6 183.3h3M190.6 193.3h-1"/>
<path d="M191.6 193.3v-.5M191.6 193.3h-.5M191.6 193.3v.5M191.6 193.3h.5M191.6 192.3v-1M191.6 194.3v1M191.6 188.3v-.5M191.6 188.3h-.5M191.6 188.3v.5M191.6 188.3h.5M191.6 183.3v-.5M191.6 183.3h-.5"/>
<path d="M191.6 183.3v.5M191.6 183.3h.5M191.6 192.3v-3M191.6 187.3v-3M191.6 182.3v-3M192.6 193.3h1M192.6 188.3h1M192.6 183.3h1M200.6 183.3h-1.5M201.6 183.3v-.5M201.6 183.3h-.5M201.6 183.3v.5"/>
<path d="M201.6 183.3h.5M201.6 182.3v-1.5M201.6 184.3v1.5M202.6 183.3h1.5M308.5 190.8h-.8M309.5 189.8v-.8M309.5 191.8v.8M310.5 190.8h.8M338.5 203.3h-2M339.5 202.3v-2M339.5 204.3v2M340.5 203.3h2"/>
</g>
<path d="M127.6 193.3h13" fill="none" stroke="#000" stroke-width=".3" stroke-dasharray="15.2 1.3 1.3 1.3" stroke-dashoffset="10.6"/>
<path d="M132.8 257.7v-12.7" fill="none" stroke="#000" stroke-width=".3" stroke-dasharray="15.2 1.3 1.3 1.3" stroke-dashoffset="10.8"/>
<g fill="#808080">
<path d="M35.6 193.7l.5 3.5a.53 .53 0 0 0-.5-.5 .53 .53 0 0 0-.6 .5zM35.6 182.9l.5 3.5a.53 .53 0 0 0-.5-.5 .53 .53 0 0 0-.6 .5zM35.6 173.3l.5 3.5a.53 .53 0 0 0-.5-.5 .53 .53 0 0 0-.6 .5zM35.6 163.3l.5 3.5a.53 .53 0 0 0-.5-.5 .53 .53 0 0 0-.6 .5zM35.6 133.3l.5 3.5a.53 .53 0 0 0-.5-.5 .53 .53 0 0 0-.6 .5zM35.6 119.8l.5 3.5a.53 .53 0 0 0-.5-.5 .53 .53 0 0 0-.6 .5zM35.6 48.3l.5 3.5a.53 .53 0 0 0-.5-.5 .53 .53 0 0 0-.6 .5zM35.6 39.8l.5 3.5a.53 .53 0 0 0-.5-.5 .53 .53 0 0 0-.6 .5zM35.6 188.3l.5 3.5a.53 .53 0 0 0-.5-.5 .53 .53 0 0 0-.6 .5z"/>
<path d="M54.9 211.7l3.5 .5-3.5 .6a.53 .53 0 0 0 .5-.6 .53 .53 0 0 0-.5-.5zM65.8 211.7l3.5 .5-3.5 .6a.53 .53 0 0 0 .5-.6 .53 .53 0 0 0-.5-.5zM60.3 211.7l3.5 .5-3.5 .6a.53 .53 0 0 0 .5-.6 .53 .53 0 0 0-.5-.5zM72.9 211.7l3.5 .5-3.5 .6a.53 .53 0 0 0 .5-.6 .53 .53 0 0 0-.5-.5zM188.1 211.7l3.5 .5-3.5 .6a.53 .53 0 0 0 .5-.6 .53 .53 0 0 0-.5-.5zM196.7 211.7l3.5 .5-3.5 .6a.53 .53 0 0 0 .5-.6 .53 .53 0 0 0-.5-.5zM202.1 211.7l3.5 .5-3.5 .6a.53 .53 0 0 0 .5-.6 .53 .53 0 0 0-.5-.5zM207.5 211.7l3.5 .5-3.5 .6a.53 .53 0 0 0 .5-.6 .53 .53 0 0 0-.5-.5zM78.4 211.7l3.4 .5-3.4 .6a.53 .53 0 0 0 .5-.6 .53 .53 0 0 0-.5-.5z"/>
</g>
<path d="M52 238.9v.3l.6-.2zM46.5 250.4l.1 .6 .2-.6z" fill="#00f"/>
<g fill="#808080">
<path d="M206.7 40.7a.54 .54 0 0 1 .7 .4 .54 .54 0 0 1-.4 .7l3.2-1.7zM211.8 39.5l3.5-.6a.54 .54 0 0 1-.6-.4 .54 .54 0 0 1 .2-.7zM196.2 49.2a.53 .53 0 0 1 .6 .4 .53 .53 0 0 1-.3 .6l3.2-1.4zM203.6 47.8l3.5-.4a.55 .55 0 0 1-.6-.4 .55 .55 0 0 1 .3-.6zM205.7 134.9l-2.1 2.8a.53 .53 0 0 1 .7-.2 .53 .53 0 0 1 .2 .8zM208.8 128.3l-1.3 3.4 2.2-2.8a.55 .55 0 0 1-.7 .1 .55 .55 0 0 1-.2-.7zM186.8 164.6a.53 .53 0 0 1 .6 .3 .53 .53 0 0 1-.3 .7l3.1-1.8zM193 162.8l3.5-.8a.55 .55 0 0 1-.7-.3 .55 .55 0 0 1 .3-.7zM307 18.3l3.5-.5a.53 .53 0 0 0-.5 .5 .53 .53 0 0 0 .5 .5zM349.8 17.8l3.5 .5-3.5 .5a.53 .53 0 0 0 .5-.5 .53 .53 0 0 0-.5-.5zM312.8 187.3l-2.3 2.7 3-1.9a.53 .53 0 0 1-.7-.1 .53 .53 0 0 1 0-.7zM305.5 193.5a.54 .54 0 0 1 .8 .1 .54 .54 0 0 1-.1 .7l2.3-2.6zM46.6 234.6l3.5-.5a.53 .53 0 0 0-.5 .5 .53 .53 0 0 0 .5 .6zM218.1 234.1l3.5 .5-3.5 .6a.53 .53 0 0 0 .6-.6 .53 .53 0 0 0-.6-.5zM217.1 243.5l3.5 .5-3.5 .6a.55 .55 0 0 0 .5-.6 .55 .55 0 0 0-.5-.5zM221.6 244l3.5-.5a.55 .55 0 0 0-.5 .5 .55 .55 0 0 0 .5 .6z"/>
<path d="M297 40.8l.6 3.5a.55 .55 0 0 0-.6-.5 .55 .55 0 0 0-.5 .5zM296.5 24.8a.55 .55 0 0 0 .5 .5 .55 .55 0 0 0 .6-.5l-.6 3.5z"/>
<path d="M363.3 28.3l.5 3.5a.55 .55 0 0 0-.5-.5 .55 .55 0 0 0-.6 .5zM362.7 199.8a.55 .55 0 0 0 .6 .5 .55 .55 0 0 0 .5-.5l-.5 3.5zM297 40.8l.6 3.5a.55 .55 0 0 0-.6-.5 .55 .55 0 0 0-.5 .5zM296.5 112.3a.55 .55 0 0 0 .5 .5 .55 .55 0 0 0 .6-.5l-.6 3.5zM297 115.8l.6 3.5a.55 .55 0 0 0-.6-.5 .55 .55 0 0 0-.5 .5zM296.5 187.3a.55 .55 0 0 0 .5 .5 .55 .55 0 0 0 .6-.5l-.6 3.5z"/>
</g>
<g fill="none" stroke="#000" stroke-width=".3">
<path d="M51.6 28.3h-5v175h5M51.6 28.3v175M51.6 28.3h165M216.6 28.3h5v175h-5M216.6 28.3v175M348.3 28.3h-41.3v172.5h32.5a2.53 2.53 0 0 1 2.5 2.5h6.3M348.3 28.3h5v175h-5M348.3 28.3v175M51.6 203.3h165M105.3 246.7l-5.6 5.6M109.8 246.7l-10 10M114 255.7h37.5"/>
<path d="M114 256.7h37.5M114 255.7v1M114 256l-.8 .7M114.3 246.7l-10 10M118.7 246.7l-9.9 10M122.7 246.7h-21.8l-1.1 4.8-.4 5.2h14.6M122.7 247h20M122.7 246.7h20M122.7 246.7v.3M122.7 247l-8.7 8.7M142.7 246.7h21.8l1.1 4.4 .5 5.6M142.7 246.7v.3"/>
<path d="M142.7 247l8.8 8.7M145.7 246.7l-1.6 1.6M150.2 246.7l-3.9 3.9M151.5 255.7v1M151.5 256.7h14.6M154.7 246.7l-6.1 6.1M159.2 246.7l-8.4 8.4M163.7 246.7l-10 10M165.3 249.6l-7.1 7.1M165.9 253.4l-3.3 3.3M166.1 256.7h.1M132.9 284.3v-2.5h2.5v2.5"/>
<path d="M199.6 284.3v1M203.4 284.3l-1 1M204.8 285.2h3.7M204.8 285.3h3.7M204.8 285.2v.1M205.6 284.3h-154a4 4 0 0 1-4-4v-41.3h-1v41.3a4.9 4.9 0 0 0 5 5h153.2M205.6 284.3h2M205.6 284.3h.1M205.6 284.3l-.8 .9M207.6 284.3h.1M207.6 284.3l.9 .9M207.9 284.3l-.1 .1"/>
<path d="M208.5 285.3h8.4M208.5 285.2v.1M212.4 284.3l-1 1M216.9 284.3l-1 1M217.1 284.3a4 4 0 0 0 3.5-4v-41.3h1v41.3a5 5 0 0 1-4.7 5M217.1 284.3h-9.5M217.1 284.3l-.2 1"/>
<circle cx="61" cy="39.8" r=".87"/>
<circle cx="61" cy="39.8" r=".62"/>
<circle cx="211" cy="39.8" r=".87"/>
<circle cx="211" cy="39.8" r=".62"/>
<circle cx="66.6" cy="48.3" r="2"/>
<circle cx="201.6" cy="48.3" r="2.01"/>
<circle cx="309.5" cy="40.8" r="1.3"/>
<circle cx="309.5" cy="40.8" r=".8"/>
<circle cx="61" cy="119.8" r=".88"/>
<circle cx="61" cy="119.8" r=".63"/>
<circle cx="211" cy="119.8" r=".88"/>
<circle cx="211" cy="119.8" r=".63"/>
<circle cx="309.5" cy="115.8" r="1.3"/>
<circle cx="309.5" cy="115.8" r=".8"/>
<circle cx="61.6" cy="133.3" r=".99"/>
<circle cx="61.6" cy="133.3" r="1.88"/>
<circle cx="206.6" cy="133.3" r=".99"/>
<circle cx="206.6" cy="133.3" r="1.88"/>
<circle cx="61.6" cy="173.3" r=".99"/>
<circle cx="61.6" cy="173.3" r="1.89"/>
<circle cx="76.6" cy="178.3" r="1.48"/>
<circle cx="76.6" cy="173.3" r="1.49"/>
<circle cx="76.6" cy="168.3" r="1.49"/>
<circle cx="76.6" cy="163.3" r="1.49"/>
<circle cx="81.6" cy="178.3" r="1.5"/>
<circle cx="81.6" cy="168.3" r="1.51"/>
<circle cx="81.6" cy="173.3" r="1.51"/>
<circle cx="81.6" cy="163.3" r="1.51"/>
<circle cx="86.6" cy="178.3" r="1.5"/>
<circle cx="86.6" cy="173.3" r="1.51"/>
<circle cx="86.6" cy="168.3" r="1.51"/>
<circle cx="86.6" cy="163.3" r="1.51"/>
<circle cx="91.6" cy="178.3" r="1.5"/>
<circle cx="91.6" cy="168.3" r="1.51"/>
<circle cx="91.6" cy="173.3" r="1.51"/>
<circle cx="91.6" cy="163.3" r="1.51"/>
<circle cx="96.6" cy="178.3" r="1.48"/>
<circle cx="96.6" cy="168.3" r="1.49"/>
<circle cx="96.6" cy="173.3" r="1.49"/>
<circle cx="96.6" cy="163.3" r="1.49"/>
<circle cx="101.6" cy="178.3" r="1.5"/>
<circle cx="101.6" cy="168.3" r="1.51"/>
<circle cx="101.6" cy="173.3" r="1.51"/>
<circle cx="101.6" cy="163.3" r="1.51"/>
<circle cx="106.6" cy="178.3" r="1.5"/>
<circle cx="106.6" cy="168.3" r="1.51"/>
<circle cx="106.6" cy="173.3" r="1.51"/>
<circle cx="106.6" cy="163.3" r="1.51"/>
<circle cx="111.6" cy="178.3" r="1.5"/>
<circle cx="111.6" cy="168.3" r="1.51"/>
<circle cx="111.6" cy="173.3" r="1.51"/>
<circle cx="111.6" cy="163.3" r="1.51"/>
<circle cx="116.6" cy="178.3" r="1.48"/>
<circle cx="116.6" cy="168.3" r="1.49"/>
<circle cx="116.6" cy="173.3" r="1.49"/>
<circle cx="116.6" cy="163.3" r="1.49"/>
<circle cx="121.6" cy="178.3" r="1.5"/>
<circle cx="121.6" cy="168.3" r="1.51"/>
<circle cx="121.6" cy="173.3" r="1.51"/>
<circle cx="121.6" cy="163.3" r="1.51"/>
<circle cx="126.6" cy="178.3" r="1.5"/>
<circle cx="126.6" cy="168.3" r="1.51"/>
<circle cx="126.6" cy="173.3" r="1.51"/>
<circle cx="126.6" cy="163.3" r="1.51"/>
<circle cx="131.6" cy="178.3" r="1.5"/>
<circle cx="131.6" cy="168.3" r="1.51"/>
<circle cx="131.6" cy="173.3" r="1.51"/>
<circle cx="131.6" cy="163.3" r="1.51"/>
<circle cx="136.6" cy="178.3" r="1.5"/>
<circle cx="136.6" cy="168.3" r="1.51"/>
<circle cx="136.6" cy="173.3" r="1.51"/>
<circle cx="136.6" cy="163.3" r="1.51"/>
<circle cx="141.6" cy="178.3" r="1.5"/>
<circle cx="141.6" cy="173.3" r="1.51"/>
<circle cx="141.6" cy="168.3" r="1.51"/>
<circle cx="141.6" cy="163.3" r="1.51"/>
<circle cx="146.6" cy="178.3" r="1.5"/>
<circle cx="146.6" cy="168.3" r="1.51"/>
<circle cx="146.6" cy="173.3" r="1.51"/>
<circle cx="146.6" cy="163.3" r="1.51"/>
<circle cx="151.6" cy="178.3" r="1.48"/>
<circle cx="151.6" cy="168.3" r="1.49"/>
<circle cx="151.6" cy="173.3" r="1.49"/>
<circle cx="151.6" cy="163.3" r="1.49"/>
<circle cx="156.6" cy="178.3" r="1.5"/>
<circle cx="156.6" cy="168.3" r="1.51"/>
<circle cx="156.6" cy="173.3" r="1.51"/>
<circle cx="156.6" cy="163.3" r="1.51"/>
<circle cx="161.6" cy="178.3" r="1.5"/>
<circle cx="161.6" cy="168.3" r="1.51"/>
<circle cx="161.6" cy="173.3" r="1.51"/>
<circle cx="161.6" cy="163.3" r="1.51"/>
<circle cx="166.6" cy="178.3" r="1.5"/>
<circle cx="166.6" cy="173.3" r="1.51"/>
<circle cx="166.6" cy="168.3" r="1.51"/>
<circle cx="166.6" cy="163.3" r="1.51"/>
<circle cx="171.6" cy="178.3" r="1.48"/>
<circle cx="171.6" cy="168.3" r="1.49"/>
<circle cx="171.6" cy="173.3" r="1.49"/>
<circle cx="171.6" cy="163.3" r="1.49"/>
<circle cx="176.6" cy="178.3" r="1.5"/>
<circle cx="176.6" cy="168.3" r="1.51"/>
<circle cx="176.6" cy="173.3" r="1.51"/>
<circle cx="176.6" cy="163.3" r="1.51"/>
<circle cx="181.6" cy="178.3" r="1.5"/>
<circle cx="181.6" cy="168.3" r="1.51"/>
<circle cx="181.6" cy="173.3" r="1.51"/>
<circle cx="181.6" cy="163.3" r="1.51"/>
<circle cx="186.6" cy="178.3" r="1.5"/>
<circle cx="186.6" cy="168.3" r="1.51"/>
<circle cx="186.6" cy="173.3" r="1.51"/>
<circle cx="186.6" cy="163.3" r="1.51"/>
<circle cx="191.6" cy="178.3" r="1.48"/>
<circle cx="191.6" cy="168.3" r="1.49"/>
<circle cx="191.6" cy="173.3" r="1.49"/>
<circle cx="191.6" cy="163.3" r="1.49"/>
<circle cx="206.6" cy="173.3" r=".99"/>
<circle cx="206.6" cy="173.3" r="1.89"/>
<circle cx="66.6" cy="183.3" r="2"/>
<circle cx="76.6" cy="193.3" r="1.48"/>
<circle cx="76.6" cy="188.3" r="1.49"/>
<circle cx="76.6" cy="183.3" r="1.49"/>
<circle cx="81.6" cy="193.3" r="1.5"/>
<circle cx="81.6" cy="188.3" r="1.51"/>
<circle cx="81.6" cy="183.3" r="1.51"/>
<circle cx="86.6" cy="193.3" r="1.5"/>
<circle cx="86.6" cy="183.3" r="1.51"/>
<circle cx="86.6" cy="188.3" r="1.51"/>
<circle cx="91.6" cy="193.3" r="1.5"/>
<circle cx="91.6" cy="183.3" r="1.51"/>
<circle cx="91.6" cy="188.3" r="1.51"/>
<circle cx="96.6" cy="193.3" r="1.48"/>
<circle cx="96.6" cy="183.3" r="1.49"/>
<circle cx="96.6" cy="188.3" r="1.49"/>
<circle cx="101.6" cy="193.3" r="1.5"/>
<circle cx="101.6" cy="183.3" r="1.51"/>
<circle cx="101.6" cy="188.3" r="1.51"/>
<circle cx="106.6" cy="193.3" r="1.5"/>
<circle cx="106.6" cy="183.3" r="1.51"/>
<circle cx="106.6" cy="188.3" r="1.51"/>
<circle cx="111.6" cy="193.3" r="1.5"/>
<circle cx="111.6" cy="183.3" r="1.51"/>
<circle cx="111.6" cy="188.3" r="1.51"/>
<circle cx="116.6" cy="193.3" r="1.48"/>
<circle cx="116.6" cy="183.3" r="1.49"/>
<circle cx="116.6" cy="188.3" r="1.49"/>
<circle cx="121.6" cy="193.3" r="1.5"/>
<circle cx="121.6" cy="188.3" r="1.51"/>
<circle cx="121.6" cy="183.3" r="1.51"/>
<circle cx="126.6" cy="193.3" r="1.5"/>
<circle cx="126.6" cy="183.3" r="1.51"/>
<circle cx="126.6" cy="188.3" r="1.51"/>
<circle cx="131.6" cy="183.3" r="1.51"/>
<circle cx="131.6" cy="188.3" r="1.51"/>
<circle cx="136.6" cy="188.3" r="1.51"/>
<circle cx="136.6" cy="183.3" r="1.51"/>
<circle cx="141.6" cy="193.3" r="1.5"/>
<circle cx="141.6" cy="188.3" r="1.51"/>
<circle cx="141.6" cy="183.3" r="1.51"/>
<circle cx="146.6" cy="193.3" r="1.5"/>
<circle cx="146.6" cy="188.3" r="1.51"/>
<circle cx="146.6" cy="183.3" r="1.51"/>
<circle cx="151.6" cy="193.3" r="1.48"/>
<circle cx="151.6" cy="183.3" r="1.49"/>
<circle cx="151.6" cy="188.3" r="1.49"/>
<circle cx="156.6" cy="193.3" r="1.5"/>
<circle cx="156.6" cy="188.3" r="1.51"/>
<circle cx="156.6" cy="183.3" r="1.51"/>
<circle cx="161.6" cy="193.3" r="1.5"/>
<circle cx="161.6" cy="188.3" r="1.51"/>
<circle cx="161.6" cy="183.3" r="1.51"/>
<circle cx="166.6" cy="193.3" r="1.5"/>
<circle cx="166.6" cy="183.3" r="1.51"/>
<circle cx="166.6" cy="188.3" r="1.51"/>
<circle cx="171.6" cy="193.3" r="1.48"/>
<circle cx="171.6" cy="183.3" r="1.49"/>
<circle cx="171.6" cy="188.3" r="1.49"/>
<circle cx="176.6" cy="193.3" r="1.5"/>
<circle cx="176.6" cy="183.3" r="1.51"/>
<circle cx="176.6" cy="188.3" r="1.51"/>
<circle cx="181.6" cy="193.3" r="1.5"/>
<circle cx="181.6" cy="183.3" r="1.51"/>
<circle cx="181.6" cy="188.3" r="1.51"/>
<circle cx="186.6" cy="193.3" r="1.5"/>
<circle cx="186.6" cy="183.3" r="1.51"/>
<circle cx="186.6" cy="188.3" r="1.51"/>
<circle cx="191.6" cy="193.3" r="1.48"/>
<circle cx="191.6" cy="183.3" r="1.49"/>
<circle cx="191.6" cy="188.3" r="1.49"/>
<circle cx="201.6" cy="183.3" r="2.01"/>
<circle cx="309.5" cy="190.8" r="1.3"/>
<circle cx="309.5" cy="190.8" r=".8"/>
</g>
<g font-size="9.6">
<text x="86.8" y="7.6" transform="rotate(-180 86.8 7.6)">КРДФ.700 102</text>
<text x="311.9" y="247.3">КРДФ.700 102</text>
<text x="110.9" y="267.9">A (5 : 1)</text>
<text x="190.9" y="278.3">A</text>
</g>
<text font-size="6.9" x="309.1" y="265.6">Крышка 06НА</text>
<text font-size="6.2" x="369" y="287.3">ООО &quot;РусТек&quot;</text>
<g font-size="4.8" fill="#808080">
<text x="325.6" y="17.2">92,5*</text>
<text x="247.6" y="26">4 xM3 - 6H</text>
<text x="247.8" y="34.8">4х</text>
<text x="258" y="34.8">8</text>
<text x="25.1" y="41.4">327</text>
<text x="296" y="37.3" transform="rotate(-90 296 37.3)">25*</text>
<text x="25.1" y="49.9">310</text>
<text x="250.6" y="63.8">4 x</text>
<text x="264.8" y="63.8">4</text>
<text x="256.3" y="69.2">7,50 X 90°</text>
<text x="254.4" y="74.5">7,50</text>
<text x="271.3" y="74.5">0,20</text>
<text x="296" y="83.2" transform="rotate(-90 296 83.2)">150*</text>
<text x="25.1" y="121.4">167</text>
<text x="362.2" y="127.5" transform="rotate(-90 362.2 127.5)">350*</text>
<text x="25.1" y="134.9">140</text>
<text x="235.5" y="145.4">166х</text>
<text x="251.1" y="145.4">6</text>
<text x="296" y="154.4" transform="rotate(-90 296 154.4)">150*</text>
<text x="27.8" y="164.9">80</text>
<text x="27.8" y="174.9">60</text>
<text x="27.8" y="184.5">40</text>
<text x="27.8" y="189.9">30</text>
<text x="27.8" y="195.3">20</text>
<text x="30.5" y="204.9">0</text>
<text x="257.3" y="206.6">6х</text>
<text x="267.4" y="206.6">3.2</text>
<text x="263.6" y="212">5,2 X 90°</text>
<text x="48.3" y="217.3" transform="rotate(-90 48.3 217.3)">0</text>
<text x="65.4" y="220" transform="rotate(-90 65.4 220)">30</text>
<text x="70.9" y="220" transform="rotate(-90 70.9 220)">40</text>
<text x="78" y="220" transform="rotate(-90 78 220)">60</text>
<text x="83.5" y="220" transform="rotate(-90 83.5 220)">70</text>
<text x="60" y="224" transform="rotate(-90 60 224)">28,8</text>
<text x="193.3" y="222.6" transform="rotate(-90 193.3 222.6)">290</text>
<text x="201.8" y="222.6" transform="rotate(-90 201.8 222.6)">310</text>
<text x="207.2" y="222.6" transform="rotate(-90 207.2 222.6)">320</text>
<text x="212.6" y="226.7" transform="rotate(-90 212.6 226.7)">328,8</text>
<text x="134.3" y="233.5">350*</text>
<text x="203.4" y="242.9">2*</text>
</g>
<g font-size="4.8">
<text x="395.2" y="14.5">6.3</text>
<text x="374.9" y="196.2">H12, h12, +</text>
<text x="399.9" y="192.4">IT12</text>
<text x="403.4" y="199">2</text>
<text x="227.5" y="222.9">*-справочные размеры, определяются чертежом на основание ALAS 71/06-00.02</text>
<text x="233.7" y="231.4">Примечание: отверстия для вентиляции могут быть другой формы</text>
<text x="402.3" y="265.3">1:5</text>
</g>
<g font-size="4.2">
<text x="103.8" y="4.2">2</text>
<text x="313.8" y="4.2">1</text>
<text x="415.9" y="150.2">A</text>
<text x="103.8" y="296.2">2</text>
<text x="313.8" y="296.2">1</text>
</g>
<text font-size="4.1" x="303.4" y="287.3">Основание ALAS-71.06-00.02</text>
<g font-size="3.4">
<text x="11.5" y="104.5" transform="rotate(-90 11.5 104.5)">Справ. №</text>
<text x="11.6" y="174.7" transform="rotate(-90 11.6 174.7)">Подп. и дата</text>
<text x="11.4" y="204.9" transform="rotate(-90 11.4 204.9)">Инв. № дубл.</text>
<text x="11.4" y="229.6" transform="rotate(-90 11.4 229.6)">Взам. инв. №</text>
<text x="369" y="255.5">Лит.</text>
<text x="382.8" y="255.5">Масса</text>
<text x="398.4" y="255.6">Масштаб</text>
<text x="11.4" y="259.2" transform="rotate(-90 11.4 259.2)">Подп. и дата</text>
<text x="230.5" y="260.5">Изм.</text>
<text x="238.4" y="260.4">Лист</text>
<text x="251.1" y="260.4">№ докум.</text>
<text x="273" y="260.4">Подп.</text>
<text x="286" y="260.4">Дата</text>
<text x="230.5" y="265.7">Разраб.</text>
<text x="250.7" y="265.7">Бунин</text>
<text x="230.5" y="275.7">Т. контр.</text>
<text x="230.6" y="270.7">Пров.</text>
<text x="366.2" y="275.3">Лист 1</text>
<text x="386.3" y="275.2">Листов 1</text>
<text x="230.6" y="285.7">Н. контр.</text>
<text x="11.6" y="290" transform="rotate(-90 11.6 290)">Инв. № подл.</text>
<text x="230.6" y="290.7">Утв.</text>
<text x="322.5" y="295">Копировал</text>
<text x="394.6" y="295">Формат А3</text>
</g>
</svg>
